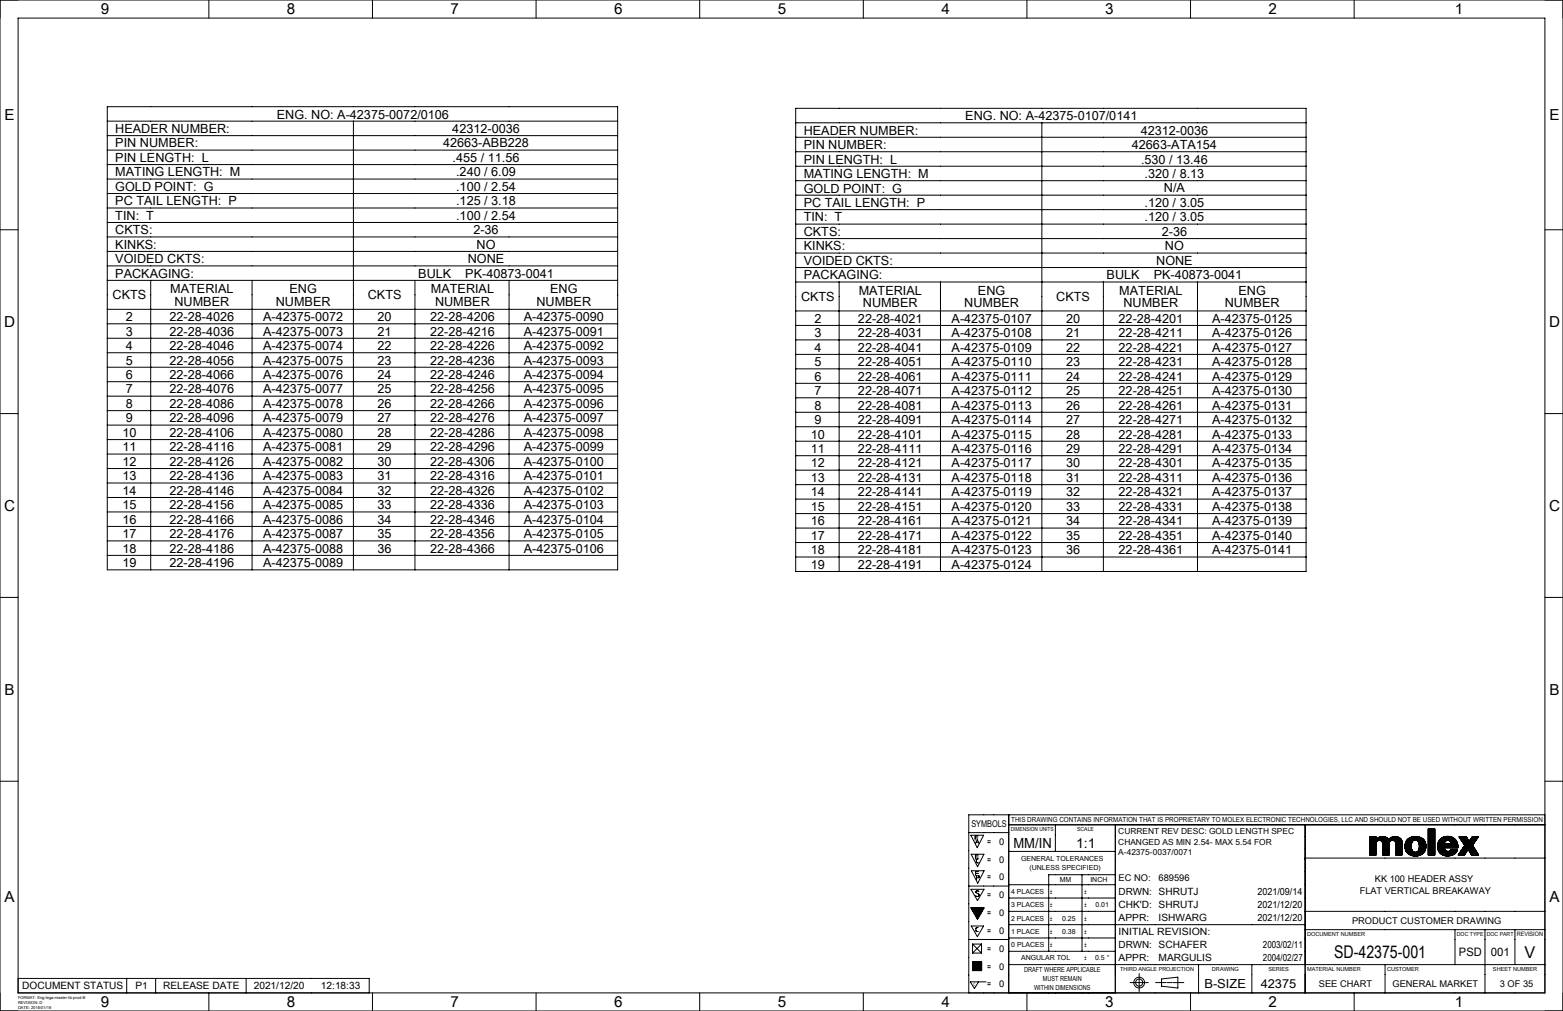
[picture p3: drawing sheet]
<svg xmlns="http://www.w3.org/2000/svg" width="432mm" height="279mm" viewBox="0 0 432 279" stroke-linecap="round" stroke-linejoin="round" font-family="sans-serif">
<g fill="none" stroke="#000" stroke-width=".28">
<path d="M0 0h431.8v279.4h-431.8zM5 5h421.8v269.4h-421.8zM57.7 0v5M102.9 0v5M148.1 0v5M193.3 0v5M238.5 0v5M283.7 0v5M328.9 0v5M374.1 0v5M29.6 29.5h141v128h-141zM29.6 33.5h141"/>
<path d="M29.6 37.5h141M97.6 33.5v124M219.8 29.9h141v128h-141zM219.8 33.9h141M219.8 37.9h141M287.8 33.9v124M29.6 41.5h141M29.6 45.5h141M29.6 49.5h141M29.6 53.5h141M29.6 57.5h141M219.8 41.9h141"/>
<path d="M219.8 45.9h141M219.8 49.9h141M219.8 53.9h141M219.8 57.9h141M0 63.5h5M29.6 61.5h141M29.6 65.5h141M29.6 69.5h141M29.6 73.5h141M29.6 77.5h141M41.6 77.5v80M69.6 77.5v80"/>
<path d="M114.6 77.5v80M140.6 77.5v80M219.8 61.9h141M219.8 65.9h141M219.8 69.9h141M219.8 73.9h141M219.8 77.9h141M231.8 77.9v80M259.8 77.9v80M304.8 77.9v80M330.8 77.9v80M426.8 63.5h5"/>
<path d="M29.6 85.5h141M29.6 89.5h141M29.6 93.5h141M29.6 97.5h141M219.8 85.9h141M219.8 89.9h141M219.8 93.9h141M219.8 97.9h141M0 114.3h5M29.6 101.5h141M29.6 105.5h141M29.6 109.5h141"/>
<path d="M29.6 113.5h141M29.6 117.5h141M219.8 101.9h141M219.8 105.9h141M219.8 109.9h141M219.8 113.9h141M219.8 117.9h141M426.8 114.3h5M29.6 137.5h141M29.6 121.5h141M29.6 125.5h141M29.6 129.5h141"/>
<path d="M29.6 133.5h141M219.8 121.9h141M219.8 125.9h141M219.8 129.9h141M219.8 133.9h141M219.8 137.9h141M29.6 141.5h141M29.6 145.5h141M29.6 149.5h141M29.6 153.5h141M219.8 141.9h141M219.8 145.9h141"/>
<path d="M219.8 149.9h141M219.8 153.9h141M0 165.1h5M426.8 165.1h5M0 215.9h5M426.8 215.9h5M267.6 230.1h11.1M268.2 230.8h3.5l-1.7 3.5zM268.3 236.1h3.5l-1.7 3.4zM269.4 231.6h.8M269.5 236.8h.7M269.5 233.1l.5-1.1 .4 1.1"/>
<path d="M269.7 232.8h.6M270.2 231.1h-.8v1.1M270.2 236.3h-.7v1.1M270.4 237.4h-.5l-.2 .3 .1 .6 .6 .2M278.7 225.2v49.2M278.7 227.9h148.1M278.7 235.3h29.4M291.6 227.9v7.4M308.1 227.9v46.5M360.6 227.9v46.5M360.6 237.1h66.2M378.4 236.3h1.8v-3.2a.89 .89 0 0 1 .9-.9 .89 .89 0 0 1 .9 .9v3.2"/>
<path d="M378.4 235.6l1.8-1.8-1.8 1.9M378.4 235.1l1.8-1.8-1.8 1.9M378.4 231.3h1.8M378.4 231.3v5M378.4 231.3h.1M378.5 231.3l-.1 .1M378.6 236.3l1.6-1.6-1.6 1.6M378.6 231.3l-.2 .2M378.7 231.3l-.3 .3M378.8 231.3l-.4 .4M378.9 231.3l-.5 .5M379.1 231.3l-.7 .7"/>
<path d="M379.2 231.3l-.8 .8M379.4 231.3l-1 1M379.5 231.3l-1.1 1.1M379.7 231.3l-1.3 1.3M379.8 231.3l-1.4 1.4M380 231.3l-1.6 1.6 1.6-1.6M380.1 231.3l-1.7 1.7M380.2 236.2l-.1 .1M380.2 236.1l-.2 .2M380.2 236l-.3 .3M380.2 235.9l-.4 .4M380.2 235.8l-.5 .5"/>
<path d="M380.2 235.7l-.5 .6 .5-.5M380.2 235.6l-.7 .7M380.2 235.5l-.8 .8M380.2 235.4l-.9 .9M380.2 235.3l-1 1M380.2 235.2l-1.1 1.1M380.2 235.1l-1.2 1.2M380.2 235l-1.3 1.3M380.2 234.8l-1.4 1.5 1.4-1.4M380.2 234.5l-1.8 1.8M380.2 234.4l-1.8 1.9M380.2 234.4l-1.8 1.8"/>
<path d="M380.2 234.2l-1.8 1.9M380.2 234.1l-1.8 1.9M380.2 234.1l-1.8 1.8M380.2 233.9l-1.8 1.9M380.2 233.6l-1.8 1.9M380.2 233.6l-1.8 1.8M380.2 233.5l-1.8 1.8M380.2 233.2l-1.8 1.8M380.2 231.3v.7a2.29 2.29 0 0 1 3.5 0M380.2 233l-1.8 1.9M380.2 231.9l-1.8 1.8M380.2 231.8l-1.8 1.8"/>
<path d="M380.2 231.7l-1.8 1.8M380.2 231.6l-1.8 1.9M380.2 231.5l-1.8 1.8M380.2 231.4l-1.8 1.8M380.2 231.3l-1.8 1.9M380.2 233l-1.8 1.8M380.3 232.8l-1.9 1.9M380.3 232.7l-1.9 1.9M380.6 231.6l-2.2 2.2M380.9 231.4l-2.5 2.5M381 231.4l-2.6 2.6M381.2 231.3l-2.8 2.8"/>
<path d="M381.4 231.2l-3 3M381.5 231.2l-3.1 3.1M381.6 231.2l-3.2 3.2M381.7 232.5l1.2-1.1-1.2 1.1M381.7 231.2l-3.3 3.3M381.8 231.2l-1.2 1.2M381.9 231.2l-1.2 1.1M382 236.3h1.8M382 231.2l-1.1 1.1M382.1 231.2l-1.1 1M382.2 231.2l-1.1 1M382.3 231.2l-1 1.1 1.1-1.1"/>
<path d="M382.4 236.3l1.4-1.3-1.3 1.3M382.7 231.3l-1.1 1.1 1-1.1-1.2 1M382.9 231.4l-1.1 1.2M383 231.5l-1.2 1.1M383.1 231.5l-1.2 1.2M383.1 231.5l-1.2 1.3M383.2 231.6l-1.3 1.3M383.3 236.3l.5-.4-.4 .4M383.3 231.7l-1.3 1.3M383.4 231.7l-1.4 1.5M383.5 231.8l-1.5 1.5M383.6 231.9l-1.6 1.6"/>
<path d="M383.6 231.9l-1.6 1.7M383.7 232l-1.7 1.6M383.8 233.1a.89 .89 0 0 1 .9-.9 .89 .89 0 0 1 .9 .9M383.8 236.2v.1M383.8 236.1l-.2 .2M383.8 236l-.3 .3M383.8 235.7l-.6 .6M383.8 235.6l-.7 .7M383.8 235.5l-.8 .8M383.8 235.4l-.9 .9M383.8 235.3l-1 1M383.8 235.2l-1.1 1.1"/>
<path d="M383.8 235.1l-1.2 1.2M383.8 234.8l-1.5 1.5M383.8 234.6l-1.7 1.7M383.8 234.5l-1.8 1.8M383.8 234.3l-1.8 1.9M383.8 234.2l-1.8 1.9M383.8 234.2l-1.8 1.8M383.8 234l-1.8 1.9M383.8 234l-1.8 1.8M383.8 233.9l-1.8 1.8M383.8 233.7l-1.8 1.9M383.8 233.7l-1.8 1.8"/>
<path d="M383.8 233.6l-1.8 1.8M383.8 233.4l-1.8 1.9M383.8 233.3l-1.8 1.9 1.8-1.8M383.8 233.1l-1.8 1.9M383.8 233.1l-1.8 1.8M383.8 233.1v3.2M383.8 232.9l-1.8 1.9M383.8 232.9l-1.8 1.8M384 232.6l-2 2.1M384.2 231.5l-2.2 2.3M384.5 231.4l-2.5 2.5M384.6 231.3l-2.6 2.6"/>
<path d="M384.8 231.3l-2.8 2.8M384.8 231.2l-2.8 2.9M385 231.2l-3 3M385 232.3l1.2-1-1.1 1.1M385.1 231.2l-3.1 3.2M385.2 231.2l-3.2 3.2M385.3 231.2l-3.3 3.3M385.5 231.2l-1.3 1.2M385.5 231.2l-1.1 1.1M385.6 233.1v3.2M385.6 236.3h1.7M385.6 231.2l-1.1 1.1"/>
<path d="M385.7 231.2l-1.1 1M385.8 231.2l-1.1 1M385.9 231.2l-1.1 1M385.9 231.2l-1 1.1M386 231.3l-1 1M386.2 231.3l-1 1.1M386.3 231.4l-1.1 1M386.4 231.4l-1.1 1M386.5 231.4l-1.1 1.2 1.1-1.1M386.5 236.3l.8-.8-.8 .8M386.6 231.5l-1.2 1.1M386.6 231.5l-1.1 1.2"/>
<path d="M386.7 231.6l-1.2 1.2M386.8 231.7l-1.2 1.2M386.8 231.7l-1.2 1.3M386.9 231.8l-1.3 1.3M387 231.8a2.3 2.3 0 0 0-3.3 .2M387 231.8l.3 .8v3.7M387 231.8l-1.4 1.5M387 231.9l-1.4 1.5M387.1 231.9l-1.5 1.5M387.1 232l-1.5 1.6M387.2 232l-1.6 1.7 1.6-1.6M387.2 232.2l-1.6 1.7"/>
<path d="M387.3 232.2l-1.7 1.8M387.3 232.3l-1.7 1.7M387.3 232.4l-1.7 1.8M387.3 232.5l-1.7 1.7M387.3 234.9l-1.3 1.4M387.3 234.8l-1.4 1.5M387.3 234.7l-1.6 1.6M387.3 234.6l-1.6 1.7M387.3 234.5l-1.7 1.8M387.3 234.4l-1.7 1.8M387.3 234.3l-1.7 1.8M387.3 234.2l-1.7 1.8"/>
<path d="M387.3 234.2l-1.7 1.7M387.3 234l-1.7 1.8M387.3 233.9l-1.7 1.8M387.3 233.9l-1.7 1.7M387.3 233.7l-1.7 1.8M387.3 233.6l-1.7 1.8M387.3 233.6l-1.7 1.7M387.3 233.4l-1.7 1.8M387.3 233.3l-1.7 1.8M387.3 233.3l-1.7 1.7M387.3 233.1l-1.7 1.8M387.3 233.1l-1.7 1.7"/>
<path d="M387.3 233l-1.7 1.8M387.3 232.8l-1.7 1.8M387.3 232.8l-1.7 1.7M387.3 232.7l-1.7 1.8M387.3 232.5l-1.7 1.8M387.3 236.3h.1M387.3 236.2l-.1 .1M387.3 236.1l-.2 .2M387.3 236l-.2 .3M387.3 235.9l-.4 .4M387.3 235.8l-.5 .5M387.3 235.7l-.6 .6"/>
<path d="M387.3 235.6l-.7 .7M387.3 235.3l-1 1M387.3 235.2l-1.1 1.1M387.3 235.1l-1.1 1.2M387.3 235l-1.3 1.3M388.5 235.3l.6 .7M389 231.8l-.3 .4M389.2 231.7l-.7 .7M389.3 236.1l.9-.9-.9 .9M389.5 231.5l-1.1 1.1M389.7 231.4l-1.4 1.4M389.8 231.4l-1.5 1.5"/>
<path d="M389.9 234l-1.4 1.4M389.9 233.9l-1.4 1.4M389.9 233.8l-1.4 1.5M389.9 233.7l-1.5 1.5M389.9 234.1l-1.3 1.4M389.9 234.2l-1.3 1.3M389.9 233.5l-1.5 1.6 1.5-1.5M389.9 234.3l-1.2 1.3M389.9 233.4l-1.6 1.6M389.9 234.4l-1.2 1.2M389.9 234.4l-1.2 1.3M389.9 233.3l-1.6 1.7"/>
<path d="M390 234.5l-1.2 1.2M390 231.3l-1.8 1.8M390 233.1l-1.7 1.8M390 234.6l-1.1 1.2 1.1-1.1M390 233l-1.7 1.8M390 234.7l-1.1 1.2M390 232.9l-1.8 1.8M390.1 234.8l-1.1 1.1M390.1 231.3l-1.9 1.9M390.1 234.9l-1.1 1M390.1 235l-1 1M390.1 232.7l-1.9 1.9"/>
<path d="M390.2 235.1l-1 1M390.2 231.3l-2 2M390.3 235.2l-.9 1M390.4 235.3l-.9 .9M390.4 231.2l-2.2 2.2M390.4 235.4l-.9 .8M390.4 231.2l-2.3 2.3M390.5 235.4l-.9 .9M390.5 235.4l-.8 .9M390.6 231.2l-2.5 2.4M390.6 235.5l-.9 .8M390.7 235.5l-.9 .9 1-.9"/>
<path d="M390.7 231.2l-2.6 2.6M390.8 231.2l-2.7 2.6M390.9 235.5l-1 .9M390.9 231.2l-2.8 2.8M390.9 235.5l-.9 .9M391 235.5l-.9 .9M391 231.2l-2.9 2.9M391.1 231.2l-3 2.9M391.2 235.5l-1 1M391.2 231.2l-3.1 3M391.2 235.5l-.9 1M391.3 231.2l-3.1 3.1"/>
<path d="M391.4 231.2l-3.2 3.2M391.4 235.4l-1.1 1.1M391.5 231.2l-3.3 3.3M391.6 232.4l1-.9-.9 .9M391.6 231.2l-1.1 1.1M391.7 231.2l-1 1M391.8 231.2l-.9 1M391.9 231.3l-1 .9M391.9 232.8a1.1 1.1 0 0 0-1.4-.5 1.1 1.1 0 0 0-.6 1.3l.2 1.3M391.9 232.8a2.16 2.16 0 0 1-.6 2.7 .98 .98 0 0 1-1.2-.6M391.9 231.3l-.8 .9M391.9 232.9l1.2-1.1-1.1 1.1"/>
<path d="M392 234.8l1.8-1.8-1.9 2M392 231.3l-.9 .9M392.1 234.4l1.6-1.6-1.7 1.7M392.1 233.3l1.3-1.2-1.3 1.3M392.1 231.3l-.9 .9M392.2 231.3l-.8 .9 .9-.8M392.5 231.5l-1.1 .8M392.7 231.6l-1 .9M392.7 231.6l-.9 .9M392.8 231.6l-1 1M392.9 231.7l-1 1 1-1M392.9 231.7a2.97 2.97 0 0 0-4.8 2.2l.4 1.4"/>
<path d="M392.9 231.7l.7 .7M392.9 236l-1 .5-1.1 .1-1.7-.6M393 231.7l-1.1 1.1M393.1 231.9l-1.1 1.1M393.2 231.9l-1.2 1.2M393.2 232l-1.2 1.2M393.3 232l-1.3 1.3M393.4 232.1l-1.3 1.4M393.5 232.2l-1.4 1.4M393.5 232.2l-1.4 1.5M393.5 235.4l-.6 .6M393.5 232.3l-1.4 1.5"/>
<path d="M393.6 232.4l-1.5 1.5M393.6 232.4a2.85 2.85 0 0 1-.7 3.6M393.6 232.4l-1.5 1.6M393.6 232.5l-1.5 1.6M393.7 235.2l-1 1M393.7 232.6l-1.6 1.6M393.7 232.6l-1.6 1.7M393.7 235.1l-1.2 1.1M393.8 232.9l-1.8 1.8M393.8 234.9l-1.5 1.4M393.8 234.8l-1.6 1.6M393.8 233.1l-2 2.1"/>
<path d="M393.9 234.6l-1.9 1.8M393.9 233.1l-3.4 3.4 1.1-1.2M393.9 233.2l-3.3 3.4M393.9 234.5l-2 2M393.9 233.3l-3.2 3.3M393.9 234.4l-2.1 2.1M393.9 233.4l-3.2 3.2M393.9 234.3l-2.2 2.2M393.9 233.5l-3.1 3.1M393.9 233.6l-3 3M393.9 234.1l-2.4 2.5M393.9 233.6l-2.9 3"/>
<path d="M394 234.1l-2.6 2.5M394 233.8l-2.9 2.8M394 233.9l-2.7 2.7M394 233.9l-2.8 2.7M394.6 234.8l1.8-1.7-1.8 1.8M394.6 233.4l1.8-1.7-1.8 1.9M394.6 229.5l.4-.4-.4 .5M394.6 229.1v7.2M394.6 229.1h1.8M394.6 229.1h.1M394.7 229.1l-.1 .2M394.8 229.1l-.2 .2"/>
<path d="M394.8 229.1l-.2 .3M394.9 229.1l-.3 .3M395.1 229.1l-.5 .6M395.2 229.1l-.6 .6M395.3 229.1l-.7 .8M395.4 229.1l-.8 .9M395.5 229.1l-.9 .9M395.6 229.1l-1 1.1M395.7 229.1l-1.1 1.2M395.8 229.1l-1.2 1.2M395.9 229.1l-1.3 1.3M396 229.1l-1.4 1.4"/>
<path d="M396.1 229.1l-1.5 1.5M396.2 229.1l-1.6 1.6M396.3 229.1l-1.7 1.7M396.4 236.2l-.2 .1M396.4 236l-.3 .3M396.4 235.9l-.4 .4M396.4 235.8l-.5 .5M396.4 235.7l-.6 .6M396.4 235.6l-.7 .7M396.4 235.5l-.8 .8M396.4 235.4l-.9 .9M396.4 235.3l-1 1"/>
<path d="M396.4 235.2l-1.1 1.1M396.4 235l-1.3 1.3M396.4 234.9l-1.4 1.4M396.4 234.7l-1.6 1.6M396.4 234.6l-1.7 1.7M396.4 234.4l-1.8 1.9M396.4 234.3l-1.8 1.9M396.4 234.3l-1.8 1.8M396.4 234.1l-1.8 1.9M396.4 234.1l-1.8 1.8M396.4 234l-1.8 1.8M396.4 233.8l-1.8 1.9"/>
<path d="M396.4 233.8l-1.8 1.8M396.4 233.7l-1.8 1.8M396.4 233.5l-1.8 1.9M396.4 233.5l-1.8 1.8M396.4 233.4l-1.8 1.8M396.4 233.3l-1.8 1.8M396.4 233.2l-1.8 1.9M396.4 232.9l-1.8 1.9M396.4 232.8l-1.8 1.8M396.4 232.7l-1.8 1.8M396.4 232.6l-1.8 1.9M396.4 232.5l-1.8 1.8"/>
<path d="M396.4 232.4l-1.8 1.8M396.4 232.3l-1.8 1.9M396.4 232.2l-1.8 1.8M396.4 232.1l-1.8 1.9M396.4 232l-1.8 1.9M396.4 231.9l-1.8 1.8M396.4 231.8l-1.8 1.9M396.4 231.5l-1.8 1.9M396.4 231.3l-1.8 2 1.8-1.9M396.4 231.2l-1.8 1.9M396.4 231.1l-1.8 1.9M396.4 231l-1.8 1.9"/>
<path d="M396.4 230.9l-1.8 1.9M396.4 230.8l-1.8 1.9M396.4 230.7l-1.8 1.9M396.4 230.6l-1.8 1.9M396.4 230.4l-1.8 2 1.8-1.9M396.4 230.4l-1.8 1.8M396.4 230.2l-1.8 1.9M396.4 230.1l-1.8 1.9M396.4 229.9l-1.8 2 1.8-1.8M396.4 229.8l-1.8 1.9M396.4 229.8l-1.8 1.8M396.4 229.6l-1.8 1.9"/>
<path d="M396.4 229.5l-1.8 1.9M396.4 229.5l-1.8 1.8M396.4 229.3l-1.8 1.9M396.4 229.3l-1.8 1.8M396.4 229.2l-1.8 1.8M396.4 229.1l-1.8 1.8M396.4 229.1v7.2h-1.8M397.1 234.2a2.92 2.92 0 0 0 2.5 2.3 2.92 2.92 0 0 0 3-1.7M397.3 232.7l-.2 1.5M398.2 231.6l-.6 .6M398.5 231.4l-1.1 1.1M398.8 231.3l-1.5 1.5"/>
<path d="M398.9 231.3l-1.6 1.6M399 231.2l-1.7 1.8M399.1 233.1l-1.8 1.9 1.8-1.8M399.1 234.4l-1.3 1.3 1.3-1.2M399.1 233l-1.8 1.9M399.1 232.9l-1.8 1.9M399.1 234.5l-1.2 1.3M399.1 234.6l-1.1 1.3 1.2-1.2M399.2 232.7l-2 2M399.2 234.8l-1.2 1.1M399.2 233.3l-1.8 1.8M399.2 231.2l-2 2"/>
<path d="M399.2 234.8l-1.1 1.2M399.3 234.9l-1.2 1.1M399.3 231.2l-2.1 2.1M399.3 234.9l-1.1 1.1M399.4 235l-1.1 1.1M399.4 233.3l-2 1.9M399.4 232.5a.9 .9 0 0 1 1-.1 .9 .9 0 0 1 .5 .9h-1.8zM399.4 235.1l-1.1 1M399.4 231.2l-2.2 2.2M399.5 233.3l-2 2 2-2M399.5 235.1l-1.1 1.1M399.5 231.2l-2.4 2.3"/>
<path d="M399.6 235.2l-1.1 1M399.6 231.1l-2.5 2.5M399.7 233.3l-2.2 2.1M399.7 231.1l-2.6 2.7M399.8 233.3l-2.2 2.2M399.8 235.3l-1.2 1M399.8 231.1l-2.7 2.7M399.9 235.3l-1.1 1.1M399.9 231.1l-2.8 2.8M400 233.3l-2.3 2.3M400 235.3l-1.2 1.1M400 231.1l-2.9 3"/>
<path d="M400.1 235.3l-1.2 1.1M400.1 233.3l-2.4 2.3M400.1 231.1l-3 3M400.1 233.3l-2.4 2.4M400.1 235.3l-1.1 1.1M400.2 231.1l-3.1 3.1M400.3 233.3l-1.1 1M400.3 235.3l-1.3 1.2M400.3 233.3l-1 1M400.3 231.2l-3.1 3.1M400.4 231.2l-3.2 3.2M400.4 233.3l-1.1 1"/>
<path d="M400.5 231.2l-3.3 3.3M400.5 235.1l-1.4 1.4M400.6 233.3l-1.1 1M400.6 233.3l-1 1 1.1-1M400.6 231.2l-3.4 3.4M400.7 234.3l1.7-1.7-1.7 1.7M400.7 235l.2-.2-1.7 1.7M400.7 231.2l-1.2 1.2M400.8 231.2l-1.1 1.1M400.8 233l1.2-1.1-1.1 1.2M400.9 231.3l.7 .3 .8 .9M400.9 231.3a2.8 2.8 0 0 0-3.6 1.4"/>
<path d="M400.9 231.3l-1.1 1M401 231.3l-1.1 1M401 231.3l-.9 1M401 234.8l-1.7 1.7M401.1 231.3l-1 1M401.1 234.8l-1.7 1.7M401.1 231.4l-.9 .9M401.1 234.3l1.5-1.4-1.4 1.4M401.2 234.8l-1.7 1.7M401.2 231.4l-.9 .9M401.3 231.4l-1 .9M401.3 234.8l-1.7 1.7"/>
<path d="M401.3 231.5l-.8 .9 .9-.9M401.4 234.8l-1.7 1.7M401.5 234.8l-1.8 1.7M401.5 231.5l-1 1M401.5 231.6l-.9 .9M401.6 231.6l-1 1M401.6 234.8l-1.8 1.7M401.7 234.8l-1.7 1.7M401.7 231.7l-1 .9M401.7 231.7l-1 1M401.8 231.7l-1 1.1M401.8 234.8l-1.8 1.7"/>
<path d="M401.8 231.8l-1 1M401.9 231.8l-1.1 1.1M401.9 234.8l-1.8 1.7M401.9 231.9l-1.1 1.1M402 234.8l-1.7 1.7 1.8-1.7M402.1 232l-2.3 2.3M402.1 232.1l-2.2 2.2M402.1 234.8l-1.6 1.7M402.2 232.2l-2.1 2.1M402.3 232.3l-2.1 2M402.3 234.8l-1.8 1.7M402.3 232.3l-1.9 2"/>
<path d="M402.3 235.5l-.4 .5M402.3 232.4l-1.9 1.9M402.4 232.5l-1.9 1.8M402.4 234.8l-1.7 1.7M402.4 232.5l.4 1.8M402.4 235.4l-.7 .7M402.4 234.8l-1.6 1.6M402.5 232.7l-1.7 1.6M402.5 232.7l-1.6 1.6M402.5 235.3l-.9 .9M402.5 232.8l-1.5 1.5M402.6 234.8l-1.7 1.6"/>
<path d="M402.6 235.1l-1.2 1.2M402.6 233l-1.3 1.3M402.6 235l-1.3 1.3M402.6 234.8l-1.5 1.6M402.6 233.1l-1.2 1.2M402.7 233.1l-1.2 1.2M402.7 233.2l-1.1 1.1M402.7 234.3h.1M402.7 233.3l-1 1M402.7 233.4l-.9 .9M402.7 233.5l-.8 .8M402.7 233.5l-.7 .8"/>
<path d="M402.8 233.6l-.7 .7M402.8 233.7l-.6 .6M402.8 233.8l-.5 .5M402.8 233.9l-.4 .4M402.8 234l-.3 .3M402.8 234.1l-.2 .2M402.8 234.3h-3.7a.92 .92 0 0 0 .6 .9 .92 .92 0 0 0 1.1-.4h1.8M402.8 236.3h1.8M403 236.1l4.9-4.8-5 5M403.1 231.3h2M403.1 231.3l1.6 2.3-1.9 2.7M403.1 231.3h.1"/>
<path d="M403.2 231.3v.1M403.4 231.3l-.2 .2M403.4 231.3l-.2 .2 .3-.2M403.6 231.3l-.3 .3M403.7 231.3l-.4 .3M403.8 231.3l-.4 .4M403.9 234.7l3.5-3.4-3.6 3.6M404 231.3l-.6 .5M404.1 231.3l-.6 .6 .6-.6M404.3 231.3l-.7 .7M404.4 233.2l1.2-1.1-1.2 1.2M404.4 231.3l-.8 .8"/>
<path d="M404.6 231.3l-.9 .9M404.6 233.5l1.2-1.1-1.2 1.2M404.6 236.3l1-1.6 .9 1.6M404.6 236.2v.1M404.7 231.3l-1 .9M404.7 236.1l-.2 .2M404.7 231.3l-1 1M404.8 235.9l-.3 .4M404.9 231.3l-1.1 1.1M404.9 235.8l-.5 .5M405 231.3l-1.1 1.2M405.1 231.3l.7 1.2 .9-1.2"/>
<path d="M405.1 231.3l-1.2 1.2M405.1 235.5l-.8 .8M405.1 231.4l-1.2 1.2M405.2 231.4l-1.2 1.2M405.2 231.5l-1.2 1.2M405.2 235.3l-1 1M405.3 231.7l-1.2 1M405.3 231.7l-1.1 1.2M405.4 231.8l-1.2 1.2M405.4 235l-1.3 1.3M405.4 231.9l-1.1 1.1M405.5 231.9l-1.2 1.2"/>
<path d="M405.5 232l-1.1 1.2M405.6 232.1l-1.1 1.2M405.7 232.2l-1.2 1.2M405.7 232.3l-1.2 1.2M405.7 235l1.2-1.2-1.1 1.2M405.8 232.4l-1.3 1.4M406.1 235.5l1.2-1.1-1.2 1.2M406.4 236l1.2-1.1-1.2 1.2M406.4 231.8l.5-.5-.7 .6M406.5 236.3h2M406.7 231.3h1.7l-1.6 2.3M406.7 231.3v.1"/>
<path d="M406.8 231.3l-.3 .3M406.8 233.6l1.7 2.7M406.8 233.6l-1.1 1.2 1.2-1.1M406.9 233.7l-1.2 1.2M407 233.9l-1.2 1.2M407 231.3l-1 1M407 234l-1.1 1.1M407.1 234l-1.2 1.2M407.1 231.3l-2.7 2.6M407.1 234.1l-1.1 1.2 1.1-1.2M407.2 236.3l.8-.8-.8 .8M407.2 234.2l-1.2 1.2"/>
<path d="M407.2 231.3l-3 3M407.2 234.3l-1.1 1.2M407.2 233l-3.2 3.3 3.1-3.1M407.3 234.4l-1.2 1.2M407.4 234.5l-1.2 1.2M407.4 234.6l-1.1 1.2 1.1-1.2M407.5 234.7l-1.2 1.2M407.5 231.3l-3.9 3.9M407.5 234.7l-1.2 1.3M407.5 232.6l-3.7 3.7M407.6 231.3l-4.2 4.1M407.6 234.9l-1.2 1.2"/>
<path d="M407.6 236.3l.6-.5-.5 .5M407.6 235l-1.1 1.2M407.7 231.3l-4.5 4.5M407.7 235l-1.2 1.3M407.7 235.1l-1.1 1.2M407.8 235.1l-1.2 1.2M407.8 232.2l-4.1 4.1M407.8 235.2l-1.1 1.1M407.9 235.3l-1 1M407.9 235.4l-.9 .9M407.9 232l-4.3 4.3M408 231.3l-5.1 5"/>
<path d="M408 235.6l-.7 .7M408.1 235.6l-.7 .7M408.1 236.3l.2-.2-.2 .2M408.1 231.3l-5.1 5M408.1 235.7l-.6 .6M408.2 231.3l-5 5M408.2 236.3l.2-.1-.2 .1M408.2 235.9l-.4 .4M408.2 235.9l-.3 .4M408.3 236l-.3 .3 .3-.3M408.3 231.3l-5.1 5M408.4 231.4l-4.9 4.9 4.7-4.7"/>
<path d="M408.4 236.2l-.1 .1M408.4 231.3l-5.1 5M408.4 236.2v.1M408.4 236.3h.1M426.8 225.2h-159.2v49.2M267.6 244.9h11.1M267.6 259.6h11.1M268.2 250.9h3.7l-1.9 3.2zM268.2 245.8h3.7l-1.9 3.1zM268.3 255.9h3.4l-1.7 3zM268.3 240.6h3.6l-1.8 3.5zM268.4 250.9l-.1 .1"/>
<path d="M268.6 250.9l-.2 .2M268.9 250.9l-.4 .4M269.2 250.9l-.6 .6M269.5 250.9l-.8 .8M269.5 241.4h.8M269.7 250.9l-.9 .9M269.8 242.6h.6l.1-.5-.7-.1v1.1M270 250.9l-1.1 1.1M270.3 256.3l-.5 .1-.2 .3 .1 .6 .6 .1M270.3 250.9l-1.3 1.3M270.3 253.6l-.3 .3M270.3 240.9h-.8v1.1"/>
<path d="M270.4 246.4a.42 .42 0 0 0-.5-.2 .42 .42 0 0 0-.2 .5l.6 .3a.48 .48 0 0 1-.1 .8 .48 .48 0 0 1-.7-.3M270.6 250.9l-1.5 1.5M270.7 253l-.8 .8M270.8 250.9l-1.6 1.6M271 252.3l-1.2 1.3M271.1 250.9l-1.8 1.8M271.4 250.9l-2 2M271.4 251.7l-1.7 1.7M271.7 250.9l-2.2 2.2M271.8 251l-2.2 2.2M278.7 251.9h29.4M278.7 255.5h81.9"/>
<path d="M278.7 244.5h29.4M278.7 248.2h29.4M278.7 259.2h29.4M298.9 241.7v21.2M308.1 241.7h-18.4v21.2M360.6 251.9h66.2M360.6 256.9h66.2M402 256.9v9.7M410.2 256.9v17.5M418.5 256.9v9.7M5 270.4h97v4M35 270.4v4"/>
<path d="M43 270.4v4M57.7 274.4v5M68 270.4v4M102.9 274.4v5M148.1 274.4v5M193.3 274.4v5M238.5 274.4v5M268.7 260.9h2.5M268.7 260.9v2.5M268.7 263.4h2.5M268.7 260.9l2.5 2.5M268.7 266.6h2.5"/>
<path d="M268.7 265.8h2.5v2.4h-2.5zM268.7 266.5h2.5M268.7 266.2h2.5M268.7 268.1h2.5M268.7 266.7h2.5M268.7 267h2.5M268.7 267.7h2.5M268.7 268.2h2.5M268.7 265.8h2.5M268.7 268h2.5M268.7 267.1h2.5M268.7 265.9h2.5"/>
<path d="M268.7 267.8h2.5M268.7 266.9h2.5M268.7 266.4h2.5M268.7 267.3h2.5M268.7 266.8h2.5M268.7 266.3h2.5M268.7 267.9h2.5M268.7 266h2.5M268.7 267.6h2.5M268.7 267.2h2.5M268.7 267.5h2.5M268.7 267.4h2.5"/>
<path d="M268.7 266.1h2.5M270.3 271.3l-1.1 1.9-1.2-1.9h4.4M271.2 260.9v2.5M271.2 260.9l-2.5 2.5M278.7 266.6h148.1M278.7 262.9h29.4M283.7 274.4v5M312.2 271.5h2M314.4 271.5h.7M314.7 269v2M314.7 271.2v.7M314.7 272.1v1.9"/>
<path d="M315.3 271.5h1.9M319.2 271.5h3M320.9 270.5l4.5-.5v3l-4.5-.5zM322.5 271.5h1.3M324.1 271.5h2.9M328.9 274.4v5M331.1 266.6v7.8M345.8 266.6v7.8M374.1 274.4v5M382.6 266.6v7.8"/>
<circle cx="314.7" cy="271.5" r="1.5"/>
<circle cx="314.7" cy="271.5" r="1"/>
</g>
<text font-size="4.8" x="368.6" y="264.8">SD-42375-001</text>
<text font-size="4.5" x="421.2" y="264.7">V</text>
<g font-size="4.2">
<text x="27.8" y="4">9</text>
<text x="79.3" y="4">8</text>
<text x="124.5" y="4">7</text>
<text x="169.7" y="4">6</text>
<text x="214.9" y="4">5</text>
<text x="260.1" y="4">4</text>
<text x="305.3" y="4">3</text>
<text x="350.5" y="4">2</text>
<text x="401.9" y="4">1</text>
<text x="1.3" y="33.3">E</text>
<text x="428.1" y="33.3">E</text>
<text x="1.1" y="90.4">D</text>
<text x="427.9" y="90.4">D</text>
<text x="1.1" y="141.2">C</text>
<text x="427.9" y="141.2">C</text>
<text x="1.3" y="192">B</text>
<text x="428.1" y="192">B</text>
<text x="1.3" y="249.2">A</text>
<text x="428.1" y="249.2">A</text>
<text x="27.8" y="278.4">9</text>
<text x="79.3" y="278.4">8</text>
<text x="124.5" y="278.4">7</text>
<text x="169.7" y="278.4">6</text>
<text x="214.9" y="278.4">5</text>
<text x="260.1" y="278.4">4</text>
<text x="305.3" y="278.4">3</text>
<text x="350.5" y="278.4">2</text>
<text x="401.9" y="278.4">1</text>
</g>
<g font-size="3.9">
<text x="280" y="234.4">MM/IN</text>
<text x="297.3" y="234.4">1:1</text>
</g>
<g font-size="3.5">
<text x="76.5" y="32.8">ENG. NO: A-42375-0072/0106</text>
<text x="266.7" y="33.2">ENG. NO: A-42375-0107/0141</text>
<text x="31.9" y="40.7">PIN NUMBER:</text>
<text x="31.9" y="36.7">HEADER NUMBER:</text>
<text x="122.4" y="40.7">42663-ABB228</text>
<text x="125" y="36.7">42312-0036</text>
<text x="222" y="41.2">PIN NUMBER:</text>
<text x="222" y="37.2">HEADER NUMBER:</text>
<text x="312.7" y="41.2">42663-ATA154</text>
<text x="315.1" y="37.2">42312-0036</text>
<text x="31.9" y="44.8">PIN LENGTH: L</text>
<text x="125.1" y="44.7">.455 / 11.56</text>
<text x="222" y="45.2">PIN LENGTH: L</text>
<text x="315.2" y="45.2">.530 / 13.46</text>
<text x="31.9" y="52.8">GOLD POINT: G</text>
<text x="31.9" y="48.8">MATING LENGTH: M</text>
<text x="126" y="48.7">.240 / 6.09</text>
<text x="126" y="52.7">.100 / 2.54</text>
<text x="222" y="53.2">GOLD POINT: G</text>
<text x="222" y="49.2">MATING LENGTH: M</text>
<text x="316.2" y="49.2">.320 / 8.13</text>
<text x="321.5" y="53.2">N/A</text>
<text x="31.9" y="56.8">PC TAIL LENGTH: P</text>
<text x="126" y="56.7">.125 / 3.18</text>
<text x="222" y="57.2">PC TAIL LENGTH: P</text>
<text x="316.2" y="57.2">.120 / 3.05</text>
<text x="31.9" y="60.7">TIN: T</text>
<text x="31.9" y="64.8">CKTS:</text>
<text x="126" y="60.7">.100 / 2.54</text>
<text x="130.8" y="64.7">2-36</text>
<text x="222" y="61.2">TIN: T</text>
<text x="222" y="65.2">CKTS:</text>
<text x="316.2" y="61.2">.120 / 3.05</text>
<text x="321" y="65.2">2-36</text>
<text x="31.9" y="68.8">KINKS:</text>
<text x="131.7" y="68.8">NO</text>
<text x="222" y="69.2">KINKS:</text>
<text x="321.8" y="69.2">NO</text>
<text x="31.9" y="76.8">PACKAGING:</text>
<text x="31.9" y="72.8">VOIDED CKTS:</text>
<text x="115.5" y="76.7">BULK</text>
<text x="128.6" y="76.7">PK-40873-0041</text>
<text x="129.2" y="72.8">NONE</text>
<text x="222" y="77.2">PACKAGING:</text>
<text x="222" y="73.2">VOIDED CKTS:</text>
<text x="305.7" y="77.2">BULK</text>
<text x="318.7" y="77.2">PK-40873-0041</text>
<text x="319.4" y="73.2">NONE</text>
<text x="31.1" y="82.8">CKTS</text>
<text x="47" y="81">MATERIAL</text>
<text x="80" y="81">ENG</text>
<text x="101.6" y="82.8">CKTS</text>
<text x="119" y="81">MATERIAL</text>
<text x="152" y="81">ENG</text>
<text x="221.3" y="83.2">CKTS</text>
<text x="237.2" y="81.5">MATERIAL</text>
<text x="270.2" y="81.5">ENG</text>
<text x="291.8" y="83.2">CKTS</text>
<text x="309.2" y="81.5">MATERIAL</text>
<text x="342.2" y="81.5">ENG</text>
<text x="34.8" y="88.7">2</text>
<text x="46.8" y="88.7">22-28-4026</text>
<text x="48.2" y="84.5">NUMBER</text>
<text x="72.7" y="88.7">A-42375-0072</text>
<text x="76.2" y="84.5">NUMBER</text>
<text x="104.3" y="88.7">20</text>
<text x="118.8" y="88.7">22-28-4206</text>
<text x="120.2" y="84.5">NUMBER</text>
<text x="144.7" y="88.7">A-42375-0090</text>
<text x="148.2" y="84.5">NUMBER</text>
<text x="225" y="89.2">2</text>
<text x="237" y="89.2">22-28-4021</text>
<text x="238.4" y="84.9">NUMBER</text>
<text x="262.9" y="89.2">A-42375-0107</text>
<text x="266.4" y="84.9">NUMBER</text>
<text x="294.5" y="89.2">20</text>
<text x="309" y="89.2">22-28-4201</text>
<text x="310.4" y="84.9">NUMBER</text>
<text x="334.9" y="89.2">A-42375-0125</text>
<text x="338.4" y="84.9">NUMBER</text>
<text x="34.8" y="92.7">3</text>
<text x="46.8" y="92.7">22-28-4036</text>
<text x="72.7" y="92.7">A-42375-0073</text>
<text x="104.3" y="92.7">21</text>
<text x="118.8" y="92.7">22-28-4216</text>
<text x="144.7" y="92.7">A-42375-0091</text>
<text x="225" y="93.2">3</text>
<text x="237" y="93.2">22-28-4031</text>
<text x="262.9" y="93.2">A-42375-0108</text>
<text x="294.5" y="93.2">21</text>
<text x="309" y="93.2">22-28-4211</text>
<text x="334.9" y="93.2">A-42375-0126</text>
<text x="34.8" y="96.7">4</text>
<text x="34.8" y="100.7">5</text>
<text x="46.8" y="96.7">22-28-4046</text>
<text x="46.8" y="100.7">22-28-4056</text>
<text x="72.7" y="96.7">A-42375-0074</text>
<text x="72.7" y="100.7">A-42375-0075</text>
<text x="104.3" y="96.7">22</text>
<text x="104.3" y="100.7">23</text>
<text x="118.8" y="96.7">22-28-4226</text>
<text x="118.8" y="100.7">22-28-4236</text>
<text x="144.7" y="96.7">A-42375-0092</text>
<text x="144.7" y="100.7">A-42375-0093</text>
<text x="225" y="97.2">4</text>
<text x="225" y="101.2">5</text>
<text x="237" y="97.2">22-28-4041</text>
<text x="237" y="101.2">22-28-4051</text>
<text x="262.9" y="97.2">A-42375-0109</text>
<text x="262.9" y="101.2">A-42375-0110</text>
<text x="294.5" y="97.2">22</text>
<text x="294.5" y="101.2">23</text>
<text x="309" y="97.2">22-28-4221</text>
<text x="309" y="101.2">22-28-4231</text>
<text x="334.9" y="97.2">A-42375-0127</text>
<text x="334.9" y="101.2">A-42375-0128</text>
<text x="34.8" y="104.7">6</text>
<text x="46.8" y="104.7">22-28-4066</text>
<text x="72.7" y="104.7">A-42375-0076</text>
<text x="104.3" y="104.7">24</text>
<text x="118.8" y="104.7">22-28-4246</text>
<text x="144.7" y="104.7">A-42375-0094</text>
<text x="225" y="105.2">6</text>
<text x="237" y="105.2">22-28-4061</text>
<text x="262.9" y="105.2">A-42375-0111</text>
<text x="294.5" y="105.2">24</text>
<text x="309" y="105.2">22-28-4241</text>
<text x="334.9" y="105.2">A-42375-0129</text>
<text x="34.8" y="108.7">7</text>
<text x="34.8" y="112.7">8</text>
<text x="46.8" y="108.7">22-28-4076</text>
<text x="46.8" y="112.7">22-28-4086</text>
<text x="72.7" y="108.7">A-42375-0077</text>
<text x="72.7" y="112.7">A-42375-0078</text>
<text x="104.3" y="108.7">25</text>
<text x="104.3" y="112.7">26</text>
<text x="118.8" y="108.7">22-28-4256</text>
<text x="118.8" y="112.7">22-28-4266</text>
<text x="144.7" y="108.7">A-42375-0095</text>
<text x="144.7" y="112.7">A-42375-0096</text>
<text x="225" y="109.2">7</text>
<text x="225" y="113.2">8</text>
<text x="237" y="109.2">22-28-4071</text>
<text x="237" y="113.2">22-28-4081</text>
<text x="262.9" y="109.2">A-42375-0112</text>
<text x="262.9" y="113.2">A-42375-0113</text>
<text x="294.5" y="109.2">25</text>
<text x="294.5" y="113.2">26</text>
<text x="309" y="109.2">22-28-4251</text>
<text x="309" y="113.2">22-28-4261</text>
<text x="334.9" y="109.2">A-42375-0130</text>
<text x="334.9" y="113.2">A-42375-0131</text>
<text x="34.8" y="116.7">9</text>
<text x="46.8" y="116.7">22-28-4096</text>
<text x="72.7" y="116.7">A-42375-0079</text>
<text x="104.3" y="116.7">27</text>
<text x="118.8" y="116.7">22-28-4276</text>
<text x="144.7" y="116.7">A-42375-0097</text>
<text x="225" y="117.2">9</text>
<text x="237" y="117.2">22-28-4091</text>
<text x="262.9" y="117.2">A-42375-0114</text>
<text x="294.5" y="117.2">27</text>
<text x="309" y="117.2">22-28-4271</text>
<text x="334.9" y="117.2">A-42375-0132</text>
<text x="33.8" y="120.7">10</text>
<text x="33.8" y="124.7">11</text>
<text x="46.8" y="120.7">22-28-4106</text>
<text x="46.8" y="124.7">22-28-4116</text>
<text x="72.7" y="120.7">A-42375-0080</text>
<text x="72.7" y="124.7">A-42375-0081</text>
<text x="104.3" y="120.7">28</text>
<text x="104.3" y="124.7">29</text>
<text x="118.8" y="120.7">22-28-4286</text>
<text x="118.8" y="124.7">22-28-4296</text>
<text x="144.7" y="120.7">A-42375-0098</text>
<text x="144.7" y="124.7">A-42375-0099</text>
<text x="224" y="121.2">10</text>
<text x="224" y="125.2">11</text>
<text x="237" y="121.2">22-28-4101</text>
<text x="237" y="125.2">22-28-4111</text>
<text x="262.9" y="121.2">A-42375-0115</text>
<text x="262.9" y="125.2">A-42375-0116</text>
<text x="294.5" y="121.2">28</text>
<text x="294.5" y="125.2">29</text>
<text x="309" y="121.2">22-28-4281</text>
<text x="309" y="125.2">22-28-4291</text>
<text x="334.9" y="121.2">A-42375-0133</text>
<text x="334.9" y="125.2">A-42375-0134</text>
<text x="33.8" y="128.7">12</text>
<text x="46.8" y="128.7">22-28-4126</text>
<text x="72.7" y="128.7">A-42375-0082</text>
<text x="104.3" y="128.7">30</text>
<text x="118.8" y="128.7">22-28-4306</text>
<text x="144.7" y="128.7">A-42375-0100</text>
<text x="224" y="129.2">12</text>
<text x="237" y="129.2">22-28-4121</text>
<text x="262.9" y="129.2">A-42375-0117</text>
<text x="294.5" y="129.2">30</text>
<text x="309" y="129.2">22-28-4301</text>
<text x="334.9" y="129.2">A-42375-0135</text>
<text x="33.8" y="132.7">13</text>
<text x="33.8" y="136.7">14</text>
<text x="46.8" y="132.7">22-28-4136</text>
<text x="46.8" y="136.7">22-28-4146</text>
<text x="72.7" y="132.7">A-42375-0083</text>
<text x="72.7" y="136.7">A-42375-0084</text>
<text x="104.3" y="132.7">31</text>
<text x="104.3" y="136.7">32</text>
<text x="118.8" y="132.7">22-28-4316</text>
<text x="118.8" y="136.7">22-28-4326</text>
<text x="144.7" y="132.7">A-42375-0101</text>
<text x="144.7" y="136.7">A-42375-0102</text>
<text x="224" y="133.2">13</text>
<text x="224" y="137.2">14</text>
<text x="237" y="133.2">22-28-4131</text>
<text x="237" y="137.2">22-28-4141</text>
<text x="262.9" y="133.2">A-42375-0118</text>
<text x="262.9" y="137.2">A-42375-0119</text>
<text x="294.5" y="133.2">31</text>
<text x="294.5" y="137.2">32</text>
<text x="309" y="133.2">22-28-4311</text>
<text x="309" y="137.2">22-28-4321</text>
<text x="334.9" y="133.2">A-42375-0136</text>
<text x="334.9" y="137.2">A-42375-0137</text>
<text x="33.8" y="140.7">15</text>
<text x="46.8" y="140.7">22-28-4156</text>
<text x="72.7" y="140.7">A-42375-0085</text>
<text x="104.3" y="140.7">33</text>
<text x="118.8" y="140.7">22-28-4336</text>
<text x="144.7" y="140.7">A-42375-0103</text>
<text x="224" y="141.2">15</text>
<text x="237" y="141.2">22-28-4151</text>
<text x="262.9" y="141.2">A-42375-0120</text>
<text x="294.5" y="141.2">33</text>
<text x="309" y="141.2">22-28-4331</text>
<text x="334.9" y="141.2">A-42375-0138</text>
<text x="33.8" y="144.7">16</text>
<text x="33.8" y="148.7">17</text>
<text x="46.8" y="144.7">22-28-4166</text>
<text x="46.8" y="148.7">22-28-4176</text>
<text x="72.7" y="144.7">A-42375-0086</text>
<text x="72.7" y="148.7">A-42375-0087</text>
<text x="104.3" y="144.7">34</text>
<text x="104.3" y="148.7">35</text>
<text x="118.8" y="144.7">22-28-4346</text>
<text x="118.8" y="148.7">22-28-4356</text>
<text x="144.7" y="144.7">A-42375-0104</text>
<text x="144.7" y="148.7">A-42375-0105</text>
<text x="224" y="145.2">16</text>
<text x="224" y="149.2">17</text>
<text x="237" y="145.2">22-28-4161</text>
<text x="237" y="149.2">22-28-4171</text>
<text x="262.9" y="145.2">A-42375-0121</text>
<text x="262.9" y="149.2">A-42375-0122</text>
<text x="294.5" y="145.2">34</text>
<text x="294.5" y="149.2">35</text>
<text x="309" y="145.2">22-28-4341</text>
<text x="309" y="149.2">22-28-4351</text>
<text x="334.9" y="145.2">A-42375-0139</text>
<text x="334.9" y="149.2">A-42375-0140</text>
<text x="33.8" y="152.7">18</text>
<text x="46.8" y="152.7">22-28-4186</text>
<text x="72.7" y="152.7">A-42375-0088</text>
<text x="104.3" y="152.7">36</text>
<text x="118.8" y="152.7">22-28-4366</text>
<text x="144.7" y="152.7">A-42375-0106</text>
<text x="224" y="153.2">18</text>
<text x="237" y="153.2">22-28-4181</text>
<text x="262.9" y="153.2">A-42375-0123</text>
<text x="294.5" y="153.2">36</text>
<text x="309" y="153.2">22-28-4361</text>
<text x="334.9" y="153.2">A-42375-0141</text>
<text x="33.8" y="156.7">19</text>
<text x="46.8" y="156.7">22-28-4196</text>
<text x="72.7" y="156.7">A-42375-0089</text>
<text x="224" y="157.2">19</text>
<text x="237" y="157.2">22-28-4191</text>
<text x="262.9" y="157.2">A-42375-0124</text>
<text x="332.7" y="273">B-SIZE</text>
</g>
<text font-size="3.4" x="348.3" y="273">42375</text>
<g font-size="3.2">
<text x="403.1" y="264.3">PSD</text>
<text x="411.9" y="264.3">001</text>
</g>
<g font-size="2.8">
<text x="309" y="251">CHK'D: SHRUTJ</text>
<text x="320.1" y="254.6">ISHWARG</text>
<text x="309" y="258.3">INITIAL REVISION:</text>
<text x="320.1" y="265.7">MARGULIS</text>
<text x="6.1" y="273.4">DOCUMENT STATUS</text>
<text x="37.4" y="273.4">P1</text>
<text x="45" y="273.4">RELEASE DATE</text>
<text x="70.1" y="273.4">2021/12/20</text>
<text x="88.7" y="273.4">12:18:33</text>
</g>
<g font-size="2.7">
<text x="309" y="247.3">DRWN: SHRUTJ</text>
<text x="347.4" y="247.3">2021/09/14</text>
<text x="347.4" y="250.9">2021/12/20</text>
<text x="309" y="254.6">APPR:</text>
<text x="347.4" y="254.6">2021/12/20</text>
<text x="309" y="262">DRWN: SCHAFER</text>
<text x="348.9" y="262">2003/02/11</text>
<text x="309" y="265.7">APPR:</text>
<text x="348.9" y="265.7">2004/02/27</text>
</g>
<g font-size="2.6">
<text x="268.4" y="228.6">SYMBOLS</text>
<text x="272.7" y="233.5">=</text>
<text x="276" y="233.5">0</text>
<text x="272.7" y="238.4">=</text>
<text x="276" y="238.4">0</text>
<text x="272.7" y="243.3">=</text>
<text x="276" y="243.3">0</text>
<text x="309" y="243.6">EC NO:</text>
<text x="320.1" y="243.6">689596</text>
<text x="379.8" y="243.8">KK 100 HEADER ASSY</text>
<text x="272.7" y="248.2">=</text>
<text x="276" y="248.3">0</text>
<text x="375.6" y="247.1">FLAT VERTICAL BREAKAWAY</text>
<text x="272.7" y="253.2">=</text>
<text x="276" y="253.2">0</text>
<text x="373.5" y="255.3">PRODUCT CUSTOMER DRAWING</text>
<text x="272.7" y="258.1">=</text>
<text x="272.7" y="263">=</text>
<text x="276" y="258.1">0</text>
<text x="276" y="263">0</text>
<text x="272.7" y="267.9">=</text>
<text x="276" y="267.9">0</text>
<text x="272.7" y="272.9">=</text>
<text x="276" y="272.9">0</text>
<text x="364.3" y="272.8">SEE CHART</text>
<text x="384.7" y="272.8">GENERAL MARKET</text>
<text x="414.3" y="272.8">3 OF 35</text>
</g>
<g font-size="2.3">
<text x="308.9" y="230.5">CURRENT REV DESC: GOLD LENGTH SPEC</text>
<text x="308.9" y="233.4">CHANGED AS MIN 2.54- MAX 5.54 FOR</text>
<text x="308.9" y="236.3">A-42375-0037/0071</text>
</g>
<g font-size="1.9">
<text x="279.4" y="227.3">THIS DRAWING CONTAINS INFORMATION THAT IS PROPRIETARY TO MOLEX ELECTRONIC TECHNOLOGIES, LLC AND SHOULD NOT BE USED WITHOUT WRITTEN PERMISSION</text>
<text x="282.1" y="238">GENERAL TOLERANCES</text>
<text x="284.4" y="240.4">(UNLESS SPECIFIED)</text>
<text x="292.8" y="243.8">MM</text>
<text x="301.2" y="243.8">INCH</text>
<text x="279.4" y="247">4 PLACES</text>
<text x="279.4" y="250.7">3 PLACES</text>
<text x="290.1" y="247">±</text>
<text x="290.1" y="250.7">±</text>
<text x="299.6" y="247">±</text>
<text x="299.6" y="250.7">±</text>
<text x="302.6" y="250.7">0.01</text>
<text x="279.4" y="254.4">2 PLACES</text>
<text x="290.1" y="254.4">±</text>
<text x="293.4" y="254.4">0.25</text>
<text x="299.6" y="254.4">±</text>
<text x="279.4" y="258.1">1 PLACE</text>
<text x="279.4" y="261.8">0 PLACES</text>
<text x="290.1" y="258.1">±</text>
<text x="290.1" y="261.7">±</text>
<text x="293.4" y="258.1">0.38</text>
<text x="299.6" y="258.1">±</text>
<text x="299.6" y="261.7">±</text>
<text x="282.1" y="265.4">ANGULAR TOL</text>
<text x="282.9" y="268.7">DRAFT WHERE APPLICABLE</text>
<text x="299.6" y="265.4">±</text>
<text x="302.5" y="265.4">0.5 °</text>
<text x="285.7" y="273.6">WITHIN DIMENSIONS</text>
<text x="288.1" y="271.2">MUST REMAIN</text>
</g>
<text font-size="1.7" x="419" y="258.6">REVISION</text>
<g font-size="1.5">
<text x="279.2" y="229.6">DIMENSION UNITS</text>
<text x="297.6" y="229.6">SCALE</text>
<text x="361.1" y="258.6">DOCUMENT NUMBER</text>
<text x="402.5" y="258.6">DOC TYPE</text>
<text x="410.8" y="258.6">DOC PART</text>
<text x="309.5" y="268.3">THIRD ANGLE PROJECTION</text>
<text x="334.8" y="268.3">DRAWING</text>
<text x="350.4" y="268.3">SERIES</text>
<text x="361.1" y="268.2">MATERIAL NUMBER</text>
<text x="383.2" y="268.3">CUSTOMER</text>
<text x="412.5" y="268.3">SHEET NUMBER</text>
</g>
<text font-size="1.3" x="268.9" y="272.5">C</text>
<g font-size="1.1">
<text x="5" y="276">FORMAT: Eng-lega-master-tb-prod-B</text>
<text x="5" y="277.4">REVISION: D</text>
<text x="5" y="278.8">DATE: 2018/01/18</text>
</g>
</svg>
